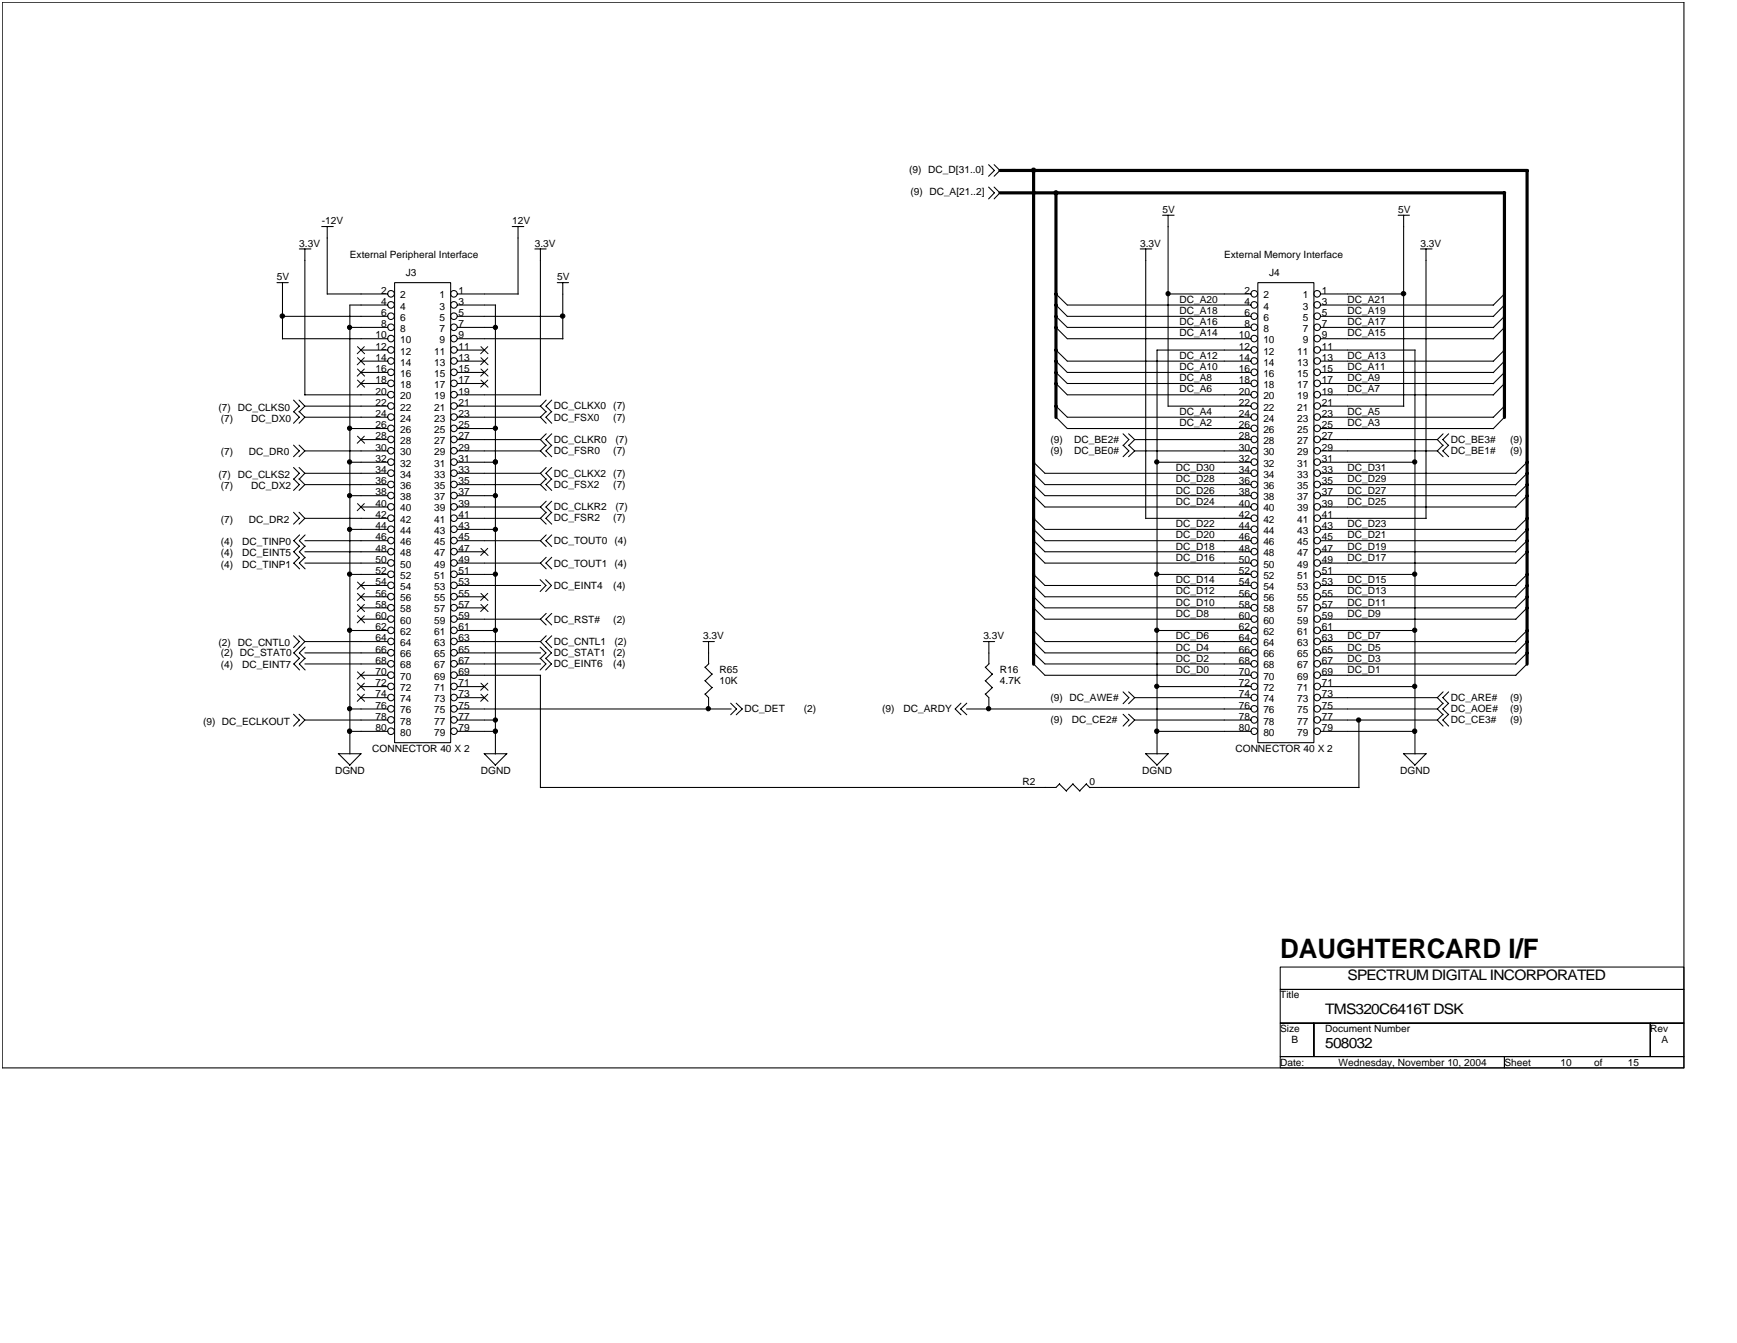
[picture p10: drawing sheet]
<svg xmlns="http://www.w3.org/2000/svg" width="279mm" height="216mm" viewBox="0 0 279 216" stroke-linecap="round" stroke-linejoin="round" font-family="sans-serif">
<g fill="none" stroke="#000" stroke-width=".17">
<path d="M.4 .4h270.5v171.3h-270.5zM51.7 36.4h1.9M52.6 36.4v10.9M82.4 36.4h1.9M83.3 36.4v10.9M159 30.1l.9 .9-.9 1M159 26.5l.9 .9-.9 .9M159.9 30.1l.9 .9-.9 1M159.9 26.5l.9 .9-.9 .9M187 34.6h1.9M187.9 34.6v30.7M224.9 34.6h1.8"/>
<path d="M225.8 34.6v30.7M44.5 45.4h1.9M45.4 45.4v9.1M45.4 50.9h17M45.4 54.5h17M48.1 40h1.9M49 40v23.5M52.6 47.3h9.8M56.3 52.6h6.1M58.1 56.3h4.3M58.1 58.1h4.3M58.1 59.9h4.3"/>
<path d="M62.4 49h-6.1v72.2M63.5 45.4h9v74h-9zM73.6 47.3h9.8M73.6 49h6.1M73.6 50.9h17M73.6 52.6h6.1M73.6 54.5h17M73.6 56.3h4.3M73.6 58.1h4.3M73.6 59.9h4.3M79.7 49v72.2M86 40h1.9"/>
<path d="M86.9 40v23.5M89.6 45.4h1.9M90.5 45.4v9.1M169.8 47.2l1.9 1.8h29.5M169.8 49l1.9 1.9h29.5M169.8 50.8l1.9 1.8h29.5M169.8 52.6l1.9 1.9h29.5M169.8 56.2l1.9 1.9h29.5M169.8 58l1.9 1.9h29.5M169.8 59.8l1.9 1.9h29.5M183.4 40h1.9M184.3 40v43.4"/>
<path d="M187.9 47.3h13.3M201.2 56.3h-15.1v64.9M202.3 45.4h9v74h-9zM212.4 47.3h13.4M212.4 49h27.9M212.4 50.9h27.9M212.4 52.6h27.9M212.4 54.5h27.9M212.4 56.3h15.2M212.4 58.1h27.9M212.4 59.9h27.9M227.6 56.3v64.9"/>
<path d="M228.5 40h1.9M229.4 40v43.4M242 59.9l-1.8 1.8M242 56.3l-1.8 1.8M242 49l-1.8 1.9M242 58.1l-1.8 1.8M242 52.6l-1.8 1.9M242 47.3l-1.8 1.8M242 50.9l-1.8 1.8M47.2 71.6l.9 .9-.9 .9M47.2 64.3l.9 1-.9 .9M47.2 75.2l.9 .9-.9 1"/>
<path d="M47.2 66.1l.9 1-.9 .9M47.2 77l.9 .9-.9 .9M48.1 71.6l.9 .9M48.1 64.3l.9 1M48.1 75.2l.9 .9M48.1 66.1l.9 1M48.1 77l.9 .9M49 72.5l-.9 .9M49 65.3l-.9 .9M49 76.1l-.9 1M49 67.1l-.9 .9M49 77.9l-.9 .9"/>
<path d="M49 63.5h13.4M49 65.3h13.4M49 67.1h13.4M49 72.5h13.4M49 76.1h13.4M49 77.9h13.4M56.3 68.9h6.1M56.3 74.3h6.1M56.3 79.7h6.1M58.1 61.7h4.3M58.1 70.7h4.3M73.6 61.7h4.3"/>
<path d="M73.6 63.5h13.4M73.6 65.3h13.4M73.6 67.1h13.4M73.6 68.9h6.1M73.6 70.7h13.4M73.6 72.5h13.4M73.6 74.3h6.1M73.6 76.1h13.4M73.6 77.9h13.4M73.6 79.7h6.1M87.9 66.1l-1 1 1 .9M87.9 64.3l-1 1 1 .9"/>
<path d="M87.9 75.2l-1 .9 1 1M87.9 77l-1 .9 1 .9M87.9 71.6l-1 .9 1 .9M87.9 69.7l-1 1 1 .9M88.7 64.3l-.9 1 .9 .9M88.7 75.2l-.9 .9 .9 1M88.7 77l-.9 .9 .9 .9M88.7 71.6l-.9 .9 .9 .9M88.7 66.1l-.9 1 .9 .9M88.7 69.7l-.9 1 .9 .9M166.2 74.3l1.9 1.8h33.1M166.2 76l1.9 1.9h33.1"/>
<path d="M166.2 77.9l1.9 1.8h33.1M166.2 79.6l1.9 1.9h33.1M169.8 61.6l1.9 1.9h29.5M169.8 65.3l1.9 1.8h29.5M169.8 67l1.9 1.9h29.5M180.7 71.6l.9 .9-.9 .9M180.7 69.7l.9 1-.9 .9M181.5 71.6l1 .9M181.5 69.7l1 1M182.5 72.5l-1 .9M182.5 70.7l-1 .9M182.5 70.7h18.7"/>
<path d="M182.5 72.5h18.7M186.1 74.3h15.1M187.9 65.3h13.3M212.4 61.7h27.9M212.4 63.5h27.9M212.4 65.3h13.4M212.4 67.1h27.9M212.4 68.9h27.9M212.4 70.7h18.8M212.4 72.5h18.8M212.4 74.3h15.2M212.4 76.1h31.5"/>
<path d="M212.4 77.9h31.5M212.4 79.7h31.5M232.1 69.7l-.9 1 .9 .9M232.1 71.6l-.9 .9 .9 .9M233 69.7l-.9 1 .9 .9M233 71.6l-.9 .9 .9 .9M242 67.1l-1.8 1.8M242 61.7l-1.8 1.8M242 65.3l-1.8 1.8M245.6 79.7l-1.8 1.8M245.6 76.1l-1.8 1.9M245.6 74.3l-1.8 1.8"/>
<path d="M245.6 77.9l-1.8 1.8M47.2 82.4l.9 .9-.9 1M48.1 82.4l.9 .9M48.2 87.8l-.9 .9 .9 1M48.2 86l-.9 .9 .9 1M48.2 89.6l-.9 .9 .9 1M49 83.3l-.9 1M49 83.3h13.4M49 86.9h13.4M49 88.7h13.4M49 90.5h13.4M49.1 87.8l-1 .9 1 1"/>
<path d="M49.1 86l-1 .9 1 1M49.1 89.6l-1 .9 1 1M56.3 85.1h6.1M56.3 92.3h6.1M58.1 81.5h4.3M58.1 94.1h4.3M58.1 95.9h4.3M58.1 97.7h4.3M58.1 99.5h4.3M73.6 81.5h13.4M73.6 83.3h13.4M73.6 85.1h6.1"/>
<path d="M73.6 86.9h13.4M73.6 88.7h4.3M73.6 90.5h13.4M73.6 92.3h6.1M73.6 94.1h13.4M73.6 95.9h4.3M73.6 97.7h4.3M73.6 99.5h13.4M86.9 93.2l.9 .9-.9 1M87.8 93.2l.9 .9-.9 1M87.9 80.6l-1 .9 1 .9M87.9 86l-1 .9 1 1"/>
<path d="M87.9 82.4l-1 .9 1 1M87.9 89.6l-1 .9 1 1M87.9 98.6l-1 .9 1 1M88.7 80.6l-.9 .9 .9 .9M88.7 86l-.9 .9 .9 1M88.7 82.4l-.9 .9 .9 1M88.7 89.6l-.9 .9 .9 1M88.7 98.6l-.9 .9 .9 1M166.2 83.3l1.9 1.8h33.1M166.2 85.1l1.9 1.8h33.1M166.2 86.9l1.9 1.8h33.1M166.2 88.7l1.9 1.8h33.1"/>
<path d="M166.2 92.3l1.9 1.8h33.1M166.2 94.1l1.9 1.8h33.1M166.2 95.9l1.9 1.8h33.1M166.2 97.7l1.9 1.8h33.1M184.3 83.3h16.9M186.1 92.3h15.1M212.4 81.5h31.5M212.4 83.3h17M212.4 85.1h31.5M212.4 86.9h31.5M212.4 88.7h31.5M212.4 90.5h31.5"/>
<path d="M212.4 92.3h15.2M212.4 94.1h31.5M212.4 95.9h31.5M212.4 97.7h31.5M212.4 99.5h31.5M245.6 97.7l-1.8 1.9M245.6 83.3l-1.8 1.8M245.6 88.7l-1.8 1.9M245.6 86.9l-1.8 1.8M245.6 85.1l-1.8 1.9M245.6 92.3l-1.8 1.9M245.6 94.1l-1.8 1.9"/>
<path d="M245.6 95.9l-1.8 1.9M47.2 102.2l.9 .9-.9 1M47.2 114.8l.9 1-.9 .9M48.1 102.2l.9 .9M48.1 114.8l.9 1M48.2 105.8l-.9 .9 .9 1M48.2 104l-.9 1 .9 .9M49 103.1l-.9 1M49 115.8l-.9 .9M49 103.1h13.4M49 105h13.4M49 106.7h13.4"/>
<path d="M49 115.8h13.4M49.1 105.8l-1 .9 1 1M49.1 104l-1 1 1 .9M56.3 101.4h6.1M56.3 114h6.1M56.3 117.6h6.1M58.1 108.6h4.3M58.1 110.4h4.3M58.1 112.2h4.3M73.6 103.1h13.4M73.6 101.4h6.1M73.6 105h13.4"/>
<path d="M73.6 106.7h13.4M73.6 108.6h13.4M73.6 110.4h4.3M73.6 112.2h4.3M73.6 114h44M73.6 115.8h6.1M73.6 117.6h6.1M86.9 105.8l.9 .9-.9 1M86.9 104l.9 1-.9 .9M86.9 108.6v18M87.8 105.8l.9 .9-.9 1M87.8 104l.9 1-.9 .9"/>
<path d="M87.9 102.2l-1 .9 1 1M88.7 102.2l-.9 .9 .9 1M113.1 103.1h1.8M113.4 111.6l.6 .6v1.8M113.4 109.4l1.1 1.1M113.4 107.2l1.1 1.2M114 103.1v3.6M114 106.7l-.6 .6M114.6 110.5l-1.2 1.1M114.6 108.3l-1.2 1.1M117.5 113l1 1-1 .9M118.4 113l1 1-1 .9"/>
<path d="M154.6 113l-1 1 1 .9M155.5 114h45.7M155.5 113l-1 1 1 .9M158.2 103.1h1.8M158.5 111.6l.6 .6v1.8M158.5 109.4l1.1 1.1M158.5 107.2l1.1 1.2M159.1 103.1v3.6M159.1 106.7l-.6 .6M159.7 110.5l-1.2 1.1M159.7 108.3l-1.2 1.1M166.2 101.3l1.9 1.8h33.1"/>
<path d="M166.2 103.1l1.9 1.9h33.1M166.2 104.9l1.9 1.8h33.1M166.2 106.7l1.9 1.9h33.1M180.7 114.8l.9 1-.9 .9M180.7 111.2l.9 1-.9 .9M181.5 114.8l1 1M181.5 111.2l1 1M182.5 115.8l-1 .9M182.5 112.2l-1 .9M182.5 112.2h18.7M182.5 115.8h18.7M186.1 101.4h15.1"/>
<path d="M186.1 110.4h15.1M186.1 117.6h15.1M212.4 103.1h31.5M212.4 101.4h15.2M212.4 105h31.5M212.4 106.7h31.5M212.4 108.6h31.5M212.4 110.4h15.2M212.4 112.2h18.8M212.4 114h18.8M212.4 115.8h18.8M212.4 117.6h15.2"/>
<path d="M218.6 115.8v10.8M232.1 113l-.9 1 .9 .9M232.1 114.8l-.9 1 .9 .9M232.1 111.2l-.9 1 .9 .9M233 113l-.9 1 .9 .9M233 114.8l-.9 1 .9 .9M233 111.2l-.9 1 .9 .9M245.6 106.7l-1.8 1.9M245.6 103.1l-1.8 1.9M245.6 101.4l-1.8 1.8M245.6 105l-1.8 1.8M54.4 121.1l1.9 1.9"/>
<path d="M54.5 121.2h3.6M58.1 121.2l-1.9 1.8M77.9 121.1l1.8 1.9M77.9 121.2h3.6M81.5 121.2l-1.9 1.8M170.4 126l1.1 1.2M170.4 126l-.5 .6h-83M172.6 126l1.1 1.2M172.6 126l-1.1 1.1M174.7 126l.6 .6M174.8 126l-1.1 1.1M175.3 126.6h43.3"/>
<path d="M184.2 121.1l1.9 1.9M184.3 121.2h3.6M187.9 121.2l-1.8 1.8M225.7 121.1l1.9 1.9M225.8 121.2h3.6M229.4 121.2l-1.8 1.8M205.9 155.5h65v3.6h-65zM205.9 159.1h65v5.4h-65zM205.9 164.5h5.4v5.4h-5.4zM205.9 169.9h36.1v1.8h-36.1zM211.3 164.5h54.1v5.4h-54.1zM242 169.9h28.9v1.8h-28.9z"/>
<path d="M265.4 164.5h5.5v5.4h-5.5z"/>
<circle cx="62.9" cy="52.6" r=".54"/>
<circle cx="62.9" cy="58" r=".54"/>
<circle cx="62.9" cy="59.8" r=".54"/>
<circle cx="62.9" cy="50.8" r=".54"/>
<circle cx="62.9" cy="56.2" r=".54"/>
<circle cx="62.9" cy="47.2" r=".54"/>
<circle cx="62.9" cy="54.4" r=".54"/>
<circle cx="62.9" cy="49" r=".54"/>
<circle cx="73" cy="52.6" r=".54"/>
<circle cx="73" cy="58" r=".54"/>
<circle cx="73" cy="49" r=".54"/>
<circle cx="73" cy="50.8" r=".54"/>
<circle cx="73" cy="56.2" r=".54"/>
<circle cx="73" cy="47.2" r=".54"/>
<circle cx="73" cy="54.4" r=".54"/>
<circle cx="73" cy="59.8" r=".54"/>
<circle cx="201.7" cy="52.6" r=".54"/>
<circle cx="201.7" cy="58" r=".54"/>
<circle cx="201.7" cy="59.8" r=".54"/>
<circle cx="201.7" cy="49" r=".54"/>
<circle cx="201.7" cy="54.4" r=".54"/>
<circle cx="201.7" cy="47.2" r=".54"/>
<circle cx="201.7" cy="50.8" r=".54"/>
<circle cx="201.7" cy="56.2" r=".54"/>
<circle cx="211.9" cy="58" r=".54"/>
<circle cx="211.9" cy="52.6" r=".54"/>
<circle cx="211.9" cy="59.8" r=".54"/>
<circle cx="211.9" cy="54.4" r=".54"/>
<circle cx="211.9" cy="56.2" r=".54"/>
<circle cx="211.9" cy="47.2" r=".54"/>
<circle cx="211.9" cy="49" r=".54"/>
<circle cx="211.9" cy="50.8" r=".54"/>
<circle cx="62.9" cy="70.6" r=".54"/>
<circle cx="62.9" cy="61.6" r=".54"/>
<circle cx="62.9" cy="67" r=".54"/>
<circle cx="62.9" cy="76.1" r=".54"/>
<circle cx="62.9" cy="68.9" r=".54"/>
<circle cx="62.9" cy="63.4" r=".54"/>
<circle cx="62.9" cy="72.5" r=".54"/>
<circle cx="62.9" cy="77.9" r=".54"/>
<circle cx="62.9" cy="65.3" r=".54"/>
<circle cx="62.9" cy="79.7" r=".54"/>
<circle cx="62.9" cy="74.3" r=".54"/>
<circle cx="73" cy="70.6" r=".54"/>
<circle cx="73" cy="67" r=".54"/>
<circle cx="73" cy="76.1" r=".54"/>
<circle cx="73" cy="61.6" r=".54"/>
<circle cx="73" cy="63.4" r=".54"/>
<circle cx="73" cy="68.9" r=".54"/>
<circle cx="73" cy="72.5" r=".54"/>
<circle cx="73" cy="77.9" r=".54"/>
<circle cx="73" cy="65.3" r=".54"/>
<circle cx="73" cy="74.3" r=".54"/>
<circle cx="73" cy="79.7" r=".54"/>
<circle cx="201.7" cy="61.6" r=".54"/>
<circle cx="201.7" cy="70.6" r=".54"/>
<circle cx="201.7" cy="67" r=".54"/>
<circle cx="201.7" cy="76.1" r=".54"/>
<circle cx="201.7" cy="63.4" r=".54"/>
<circle cx="201.7" cy="68.9" r=".54"/>
<circle cx="201.7" cy="77.9" r=".54"/>
<circle cx="201.7" cy="72.5" r=".54"/>
<circle cx="201.7" cy="74.3" r=".54"/>
<circle cx="201.7" cy="79.7" r=".54"/>
<circle cx="201.7" cy="65.3" r=".54"/>
<circle cx="211.9" cy="61.6" r=".54"/>
<circle cx="211.9" cy="70.6" r=".54"/>
<circle cx="211.9" cy="76.1" r=".54"/>
<circle cx="211.9" cy="67" r=".54"/>
<circle cx="211.9" cy="68.9" r=".54"/>
<circle cx="211.9" cy="63.4" r=".54"/>
<circle cx="211.9" cy="77.9" r=".54"/>
<circle cx="211.9" cy="72.5" r=".54"/>
<circle cx="211.9" cy="74.3" r=".54"/>
<circle cx="211.9" cy="79.7" r=".54"/>
<circle cx="211.9" cy="65.3" r=".54"/>
<circle cx="62.9" cy="97.7" r=".54"/>
<circle cx="62.9" cy="99.5" r=".54"/>
<circle cx="62.9" cy="86.9" r=".54"/>
<circle cx="62.9" cy="81.5" r=".54"/>
<circle cx="62.9" cy="83.3" r=".54"/>
<circle cx="62.9" cy="95.9" r=".54"/>
<circle cx="62.9" cy="88.7" r=".54"/>
<circle cx="62.9" cy="94.1" r=".54"/>
<circle cx="62.9" cy="85.1" r=".54"/>
<circle cx="62.9" cy="92.3" r=".54"/>
<circle cx="62.9" cy="90.5" r=".54"/>
<circle cx="73" cy="97.7" r=".54"/>
<circle cx="73" cy="99.5" r=".54"/>
<circle cx="73" cy="81.5" r=".54"/>
<circle cx="73" cy="86.9" r=".54"/>
<circle cx="73" cy="83.3" r=".54"/>
<circle cx="73" cy="88.7" r=".54"/>
<circle cx="73" cy="94.1" r=".54"/>
<circle cx="73" cy="95.9" r=".54"/>
<circle cx="73" cy="85.1" r=".54"/>
<circle cx="73" cy="92.3" r=".54"/>
<circle cx="73" cy="90.5" r=".54"/>
<circle cx="201.7" cy="97.7" r=".54"/>
<circle cx="201.7" cy="99.5" r=".54"/>
<circle cx="201.7" cy="81.5" r=".54"/>
<circle cx="201.7" cy="86.9" r=".54"/>
<circle cx="201.7" cy="83.3" r=".54"/>
<circle cx="201.7" cy="94.1" r=".54"/>
<circle cx="201.7" cy="92.3" r=".54"/>
<circle cx="201.7" cy="95.9" r=".54"/>
<circle cx="201.7" cy="85.1" r=".54"/>
<circle cx="201.7" cy="88.7" r=".54"/>
<circle cx="201.7" cy="90.5" r=".54"/>
<circle cx="211.9" cy="97.7" r=".54"/>
<circle cx="211.9" cy="99.5" r=".54"/>
<circle cx="211.9" cy="81.5" r=".54"/>
<circle cx="211.9" cy="86.9" r=".54"/>
<circle cx="211.9" cy="83.3" r=".54"/>
<circle cx="211.9" cy="92.3" r=".54"/>
<circle cx="211.9" cy="88.7" r=".54"/>
<circle cx="211.9" cy="85.1" r=".54"/>
<circle cx="211.9" cy="95.9" r=".54"/>
<circle cx="211.9" cy="94.1" r=".54"/>
<circle cx="211.9" cy="90.5" r=".54"/>
<circle cx="62.9" cy="108.5" r=".54"/>
<circle cx="62.9" cy="110.4" r=".54"/>
<circle cx="62.9" cy="115.7" r=".54"/>
<circle cx="62.9" cy="104.9" r=".54"/>
<circle cx="62.9" cy="117.5" r=".54"/>
<circle cx="62.9" cy="101.3" r=".54"/>
<circle cx="62.9" cy="112.1" r=".54"/>
<circle cx="62.9" cy="106.7" r=".54"/>
<circle cx="62.9" cy="103.1" r=".54"/>
<circle cx="62.9" cy="113.9" r=".54"/>
<circle cx="73" cy="108.5" r=".54"/>
<circle cx="73" cy="110.4" r=".54"/>
<circle cx="73" cy="112.1" r=".54"/>
<circle cx="73" cy="104.9" r=".54"/>
<circle cx="73" cy="106.7" r=".54"/>
<circle cx="73" cy="117.5" r=".54"/>
<circle cx="73" cy="101.3" r=".54"/>
<circle cx="73" cy="103.1" r=".54"/>
<circle cx="73" cy="115.7" r=".54"/>
<circle cx="73" cy="113.9" r=".54"/>
<circle cx="201.7" cy="108.5" r=".54"/>
<circle cx="201.7" cy="110.4" r=".54"/>
<circle cx="201.7" cy="115.7" r=".54"/>
<circle cx="201.7" cy="117.5" r=".54"/>
<circle cx="201.7" cy="101.3" r=".54"/>
<circle cx="201.7" cy="106.7" r=".54"/>
<circle cx="201.7" cy="103.1" r=".54"/>
<circle cx="201.7" cy="113.9" r=".54"/>
<circle cx="201.7" cy="112.1" r=".54"/>
<circle cx="201.7" cy="104.9" r=".54"/>
<circle cx="211.9" cy="108.5" r=".54"/>
<circle cx="211.9" cy="110.4" r=".54"/>
<circle cx="211.9" cy="113.9" r=".54"/>
<circle cx="211.9" cy="115.7" r=".54"/>
<circle cx="211.9" cy="117.5" r=".54"/>
<circle cx="211.9" cy="101.3" r=".54"/>
<circle cx="211.9" cy="103.1" r=".54"/>
<circle cx="211.9" cy="104.9" r=".54"/>
<circle cx="211.9" cy="106.7" r=".54"/>
<circle cx="211.9" cy="112.1" r=".54"/>
</g>
<g fill="none" stroke="#000" stroke-width=".16">
<path d="M57.5 55.7l1.1 1.2M57.5 57.5l1.1 1.1M57.5 59.3l1.1 1.2M58.6 55.7l-1.1 1.2M58.6 57.5l-1.1 1.1M58.6 59.3l-1.1 1.2M77.4 55.7l1.1 1.2M77.4 57.5l1.1 1.1M77.4 59.3l1.1 1.2M78.5 55.7l-1.2 1.2M78.5 57.5l-1.2 1.1M78.5 59.3l-1.2 1.2"/>
<path d="M57.5 61.1l1.1 1.1M57.5 70.1l1.1 1.2M58.6 61.1l-1.1 1.1M58.6 70.1l-1.1 1.2M77.4 61.1l1.1 1.1M78.5 61.1l-1.2 1.1M57.5 81l1.1 1.1M57.5 93.6l1.1 1.1M57.5 95.4l1.1 1.1M57.5 97.2l1.1 1.1M57.5 99l1.1 1.1M58.6 81l-1.1 1.1"/>
<path d="M58.6 93.6l-1.1 1.1M58.6 95.4l-1.1 1.1M58.6 97.2l-1.1 1.1M58.6 99l-1.1 1.1M77.4 88.2l1.1 1.1M77.4 95.4l1.1 1.1M77.4 97.2l1.1 1.1M78.5 88.2l-1.2 1.1M78.5 95.4l-1.2 1.1M78.5 97.2l-1.2 1.1M57.5 108l1.1 1.1M57.5 109.8l1.1 1.2"/>
<path d="M57.5 111.6l1.1 1.1M58.6 108l-1.1 1.1M58.6 109.8l-1.1 1.2M58.6 111.6l-1.1 1.1M77.4 109.8l1.1 1.2M77.4 111.6l1.1 1.1M78.5 109.8l-1.2 1.2M78.5 111.6l-1.2 1.1"/>
</g>
<path d="M160.8 31h81.2M160.8 27.4h84.9M166.3 27.4v79.4M169.9 31v36.1M242 31v36.1M245.6 27.4v79.4" fill="none" stroke="#000" stroke-width=".51"/>
<g fill="#000" stroke="#000" stroke-width=".17">
<circle cx="166.2" cy="27.4" r=".35"/>
<circle cx="169.9" cy="31" r=".34"/>
<circle cx="45.4" cy="50.8" r=".36"/>
<circle cx="56.2" cy="52.6" r=".34"/>
<circle cx="79.7" cy="52.6" r=".34"/>
<circle cx="90.5" cy="50.8" r=".36"/>
<circle cx="187.9" cy="47.2" r=".34"/>
<circle cx="225.8" cy="47.2" r=".36"/>
<circle cx="56.2" cy="74.3" r=".34"/>
<circle cx="56.2" cy="68.8" r=".34"/>
<circle cx="56.2" cy="79.7" r=".34"/>
<circle cx="79.7" cy="74.3" r=".34"/>
<circle cx="79.7" cy="68.8" r=".34"/>
<circle cx="79.7" cy="79.7" r=".34"/>
<circle cx="186.1" cy="74.3" r=".34"/>
<circle cx="227.6" cy="74.3" r=".34"/>
<circle cx="56.2" cy="92.3" r=".34"/>
<circle cx="56.2" cy="85.1" r=".34"/>
<circle cx="79.7" cy="92.3" r=".34"/>
<circle cx="79.7" cy="85.1" r=".34"/>
<circle cx="186.1" cy="92.3" r=".34"/>
<circle cx="227.6" cy="92.3" r=".34"/>
<circle cx="56.2" cy="117.5" r=".35"/>
<circle cx="56.2" cy="101.3" r=".34"/>
<circle cx="56.2" cy="113.9" r=".34"/>
<circle cx="79.7" cy="117.5" r=".35"/>
<circle cx="79.7" cy="101.3" r=".34"/>
<circle cx="79.7" cy="115.7" r=".34"/>
<circle cx="113.9" cy="113.9" r=".34"/>
<circle cx="159" cy="113.9" r=".34"/>
<circle cx="186.1" cy="117.5" r=".35"/>
<circle cx="186.1" cy="101.3" r=".34"/>
<circle cx="186.1" cy="110.3" r=".34"/>
<circle cx="218.5" cy="115.7" r=".34"/>
<circle cx="227.5" cy="117.5" r=".35"/>
<circle cx="227.6" cy="101.3" r=".34"/>
<circle cx="227.6" cy="110.3" r=".34"/>
</g>
<text font-size="4.3" x="205.9" y="154.1">DAUGHTERCARD I/F</text>
<g font-size="2.3">
<text x="216.8" y="157.6">SPECTRUM DIGITAL INCORPORATED</text>
<text x="213.2" y="163">TMS320C6416T DSK</text>
<text x="213.2" y="168.4">508032</text>
</g>
<g font-size="1.6">
<text x="146.2" y="27.7">(9) DC_D[31..0]</text>
<text x="146.4" y="31.4">(9) DC_A[21..2]</text>
<text x="187" y="34.3">5V</text>
<text x="224.9" y="34.3">5V</text>
<text x="48.1" y="39.7">3.3V</text>
<text x="51.7" y="36">-12V</text>
<text x="56.3" y="41.5">External Peripheral Interface</text>
<text x="82.4" y="36">12V</text>
<text x="86" y="39.7">3.3V</text>
<text x="183.4" y="39.7">3.3V</text>
<text x="196.9" y="41.5">External Memory Interface</text>
<text x="228.5" y="39.7">3.3V</text>
<text x="44.5" y="45.1">5V</text>
<text x="61.3" y="47.2">2</text>
<text x="64.4" y="48">2</text>
<text x="65.3" y="44.3">J3</text>
<text x="70.7" y="48">1</text>
<text x="73.8" y="47.2">1</text>
<text x="89.6" y="45.1">5V</text>
<text x="200.2" y="47.2">2</text>
<text x="203.2" y="48">2</text>
<text x="204.1" y="44.3">J4</text>
<text x="209.6" y="48">1</text>
<text x="212.6" y="47.2">1</text>
<text x="61.3" y="49">4</text>
<text x="61.3" y="50.8">6</text>
<text x="61.3" y="52.6">8</text>
<text x="64.4" y="49.8">4</text>
<text x="64.4" y="51.6">6</text>
<text x="64.4" y="53.4">8</text>
<text x="70.7" y="49.8">3</text>
<text x="70.7" y="51.6">5</text>
<text x="70.7" y="53.4">7</text>
<text x="73.8" y="49">3</text>
<text x="73.8" y="50.8">5</text>
<text x="73.8" y="52.6">7</text>
<text x="189.7" y="50.5">DC_A18</text>
<text x="189.7" y="52.3">DC_A16</text>
<text x="189.7" y="48.7">DC_A20</text>
<text x="200.2" y="49">4</text>
<text x="200.2" y="50.8">6</text>
<text x="200.2" y="52.6">8</text>
<text x="203.2" y="49.8">4</text>
<text x="203.2" y="51.6">6</text>
<text x="203.2" y="53.4">8</text>
<text x="209.6" y="49.8">3</text>
<text x="209.6" y="51.6">5</text>
<text x="209.6" y="53.4">7</text>
<text x="212.6" y="49">3</text>
<text x="212.6" y="50.8">5</text>
<text x="212.6" y="52.6">7</text>
<text x="216.8" y="52.3">DC_A17</text>
<text x="216.8" y="50.5">DC_A19</text>
<text x="216.8" y="48.7">DC_A21</text>
<text x="60.4" y="54.4">10</text>
<text x="60.4" y="56.2">12</text>
<text x="60.4" y="58">14</text>
<text x="60.4" y="59.8">16</text>
<text x="64.4" y="55.2">10</text>
<text x="64.4" y="57">12</text>
<text x="64.4" y="58.8">14</text>
<text x="69.8" y="57">11</text>
<text x="69.8" y="58.8">13</text>
<text x="70.7" y="55.2">9</text>
<text x="73.8" y="54.4">9</text>
<text x="73.8" y="56.2">11</text>
<text x="73.8" y="58">13</text>
<text x="73.8" y="59.8">15</text>
<text x="189.7" y="57.7">DC_A12</text>
<text x="189.7" y="54.1">DC_A14</text>
<text x="189.7" y="59.5">DC_A10</text>
<text x="199.3" y="54.4">10</text>
<text x="199.3" y="56.2">12</text>
<text x="199.3" y="58">14</text>
<text x="199.3" y="59.8">16</text>
<text x="203.2" y="55.2">10</text>
<text x="203.2" y="57">12</text>
<text x="203.2" y="58.8">14</text>
<text x="208.7" y="57">11</text>
<text x="208.7" y="58.8">13</text>
<text x="209.6" y="55.2">9</text>
<text x="212.6" y="54.4">9</text>
<text x="212.6" y="56.2">11</text>
<text x="212.6" y="58">13</text>
<text x="212.6" y="59.8">15</text>
<text x="216.8" y="57.7">DC_A13</text>
<text x="216.8" y="54.1">DC_A15</text>
<text x="216.8" y="59.5">DC_A11</text>
<text x="60.4" y="61.6">18</text>
<text x="60.4" y="63.4">20</text>
<text x="60.4" y="65.2">22</text>
<text x="64.4" y="60.6">16</text>
<text x="64.4" y="62.4">18</text>
<text x="64.4" y="64.2">20</text>
<text x="69.8" y="60.6">15</text>
<text x="69.8" y="62.4">17</text>
<text x="69.8" y="64.2">19</text>
<text x="73.8" y="61.6">17</text>
<text x="73.8" y="63.4">19</text>
<text x="73.8" y="65.2">21</text>
<text x="89.1" y="65.8">DC_CLKX0</text>
<text x="98.6" y="65.8">(7)</text>
<text x="189.7" y="63.1">DC_A6</text>
<text x="189.7" y="61.3">DC_A8</text>
<text x="199.3" y="61.6">18</text>
<text x="199.3" y="63.4">20</text>
<text x="199.3" y="65.2">22</text>
<text x="203.2" y="60.6">16</text>
<text x="203.2" y="62.4">18</text>
<text x="203.2" y="64.2">20</text>
<text x="208.7" y="60.6">15</text>
<text x="208.7" y="62.4">17</text>
<text x="208.7" y="64.2">19</text>
<text x="212.6" y="61.6">17</text>
<text x="212.6" y="63.4">19</text>
<text x="212.6" y="65.2">21</text>
<text x="216.8" y="61.3">DC_A9</text>
<text x="216.8" y="63.1">DC_A7</text>
<text x="35.2" y="66">(7) DC_CLKS0</text>
<text x="35.5" y="67.8">(7)</text>
<text x="40.4" y="67.8">DC_DX0</text>
<text x="60.4" y="67">24</text>
<text x="60.4" y="68.8">26</text>
<text x="60.4" y="70.6">28</text>
<text x="64.4" y="66">22</text>
<text x="64.4" y="67.8">24</text>
<text x="64.4" y="69.6">26</text>
<text x="64.4" y="71.4">28</text>
<text x="69.8" y="66">21</text>
<text x="69.8" y="67.8">23</text>
<text x="69.8" y="69.6">25</text>
<text x="69.8" y="71.4">27</text>
<text x="73.8" y="67">23</text>
<text x="73.8" y="68.8">25</text>
<text x="73.8" y="70.6">27</text>
<text x="89.1" y="67.6">DC_FSX0</text>
<text x="89.1" y="71.2">DC_CLKR0</text>
<text x="98.7" y="67.6">(7)</text>
<text x="99" y="71.2">(7)</text>
<text x="169" y="71.2">(9)</text>
<text x="172.8" y="71.2">DC_BE2#</text>
<text x="189.7" y="68.5">DC_A2</text>
<text x="189.7" y="66.7">DC_A4</text>
<text x="199.3" y="67">24</text>
<text x="199.3" y="68.8">26</text>
<text x="199.3" y="70.6">28</text>
<text x="203.2" y="66">22</text>
<text x="203.2" y="67.8">24</text>
<text x="203.2" y="69.6">26</text>
<text x="203.2" y="71.4">28</text>
<text x="208.7" y="66">21</text>
<text x="208.7" y="67.8">23</text>
<text x="208.7" y="69.6">25</text>
<text x="208.7" y="71.4">27</text>
<text x="212.6" y="67">23</text>
<text x="212.6" y="68.8">25</text>
<text x="212.6" y="70.6">27</text>
<text x="216.8" y="66.7">DC_A5</text>
<text x="216.8" y="68.5">DC_A3</text>
<text x="233.4" y="71.2">DC_BE3#</text>
<text x="242.9" y="71.2">(9)</text>
<text x="35.2" y="76.8">(7) DC_CLKS2</text>
<text x="35.5" y="73.2">(7)</text>
<text x="40" y="73.2">DC_DR0</text>
<text x="60.4" y="72.4">30</text>
<text x="60.4" y="74.3">32</text>
<text x="60.4" y="76">34</text>
<text x="60.4" y="77.9">36</text>
<text x="64.4" y="73.2">30</text>
<text x="64.4" y="75">32</text>
<text x="64.4" y="76.8">34</text>
<text x="69.8" y="73.2">29</text>
<text x="69.8" y="75">31</text>
<text x="69.8" y="76.8">33</text>
<text x="73.8" y="72.4">29</text>
<text x="73.8" y="74.3">31</text>
<text x="73.8" y="76">33</text>
<text x="73.8" y="77.9">35</text>
<text x="89.1" y="76.6">DC_CLKX2</text>
<text x="89.1" y="73">DC_FSR0</text>
<text x="98.6" y="76.6">(7)</text>
<text x="98.6" y="73">(7)</text>
<text x="169" y="73">(9)</text>
<text x="172.8" y="73">DC_BE0#</text>
<text x="189.2" y="75.7">DC_D30</text>
<text x="189.2" y="77.5">DC_D28</text>
<text x="199.3" y="72.4">30</text>
<text x="199.3" y="74.3">32</text>
<text x="199.3" y="76">34</text>
<text x="199.3" y="77.9">36</text>
<text x="203.2" y="73.2">30</text>
<text x="203.2" y="75">32</text>
<text x="203.2" y="76.8">34</text>
<text x="208.7" y="73.2">29</text>
<text x="208.7" y="75">31</text>
<text x="208.7" y="76.8">33</text>
<text x="212.6" y="72.4">29</text>
<text x="212.6" y="74.3">31</text>
<text x="212.6" y="76">33</text>
<text x="212.6" y="77.9">35</text>
<text x="216.8" y="77.5">DC_D29</text>
<text x="216.8" y="75.7">DC_D31</text>
<text x="233.4" y="73">DC_BE1#</text>
<text x="242.9" y="73">(9)</text>
<text x="35.5" y="78.6">(7)</text>
<text x="40.4" y="78.6">DC_DX2</text>
<text x="60.4" y="79.6">38</text>
<text x="60.4" y="81.5">40</text>
<text x="60.4" y="83.3">42</text>
<text x="64.4" y="78.6">36</text>
<text x="64.4" y="80.4">38</text>
<text x="64.4" y="82.2">40</text>
<text x="69.8" y="78.6">35</text>
<text x="69.8" y="80.4">37</text>
<text x="69.8" y="82.2">39</text>
<text x="73.8" y="79.6">37</text>
<text x="73.8" y="81.5">39</text>
<text x="73.8" y="83.3">41</text>
<text x="89.1" y="82.1">DC_CLKR2</text>
<text x="89.1" y="83.8">DC_FSR2</text>
<text x="89.1" y="78.5">DC_FSX2</text>
<text x="98.6" y="83.8">(7)</text>
<text x="98.7" y="78.5">(7)</text>
<text x="99" y="82.1">(7)</text>
<text x="189.2" y="81.1">DC_D24</text>
<text x="189.2" y="79.3">DC_D26</text>
<text x="199.3" y="79.6">38</text>
<text x="199.3" y="81.5">40</text>
<text x="199.3" y="83.3">42</text>
<text x="203.2" y="78.6">36</text>
<text x="203.2" y="80.4">38</text>
<text x="203.2" y="82.2">40</text>
<text x="208.7" y="78.6">35</text>
<text x="208.7" y="80.4">37</text>
<text x="208.7" y="82.2">39</text>
<text x="212.6" y="79.6">37</text>
<text x="212.6" y="81.5">39</text>
<text x="212.6" y="83.3">41</text>
<text x="216.8" y="79.3">DC_D27</text>
<text x="216.8" y="81.1">DC_D25</text>
<text x="35.5" y="84">(7)</text>
<text x="35.5" y="89.4">(4)</text>
<text x="35.5" y="87.6">(4)</text>
<text x="39" y="89.4">DC_EINT5</text>
<text x="39" y="87.6">DC_TINP0</text>
<text x="40" y="84">DC_DR2</text>
<text x="60.4" y="85.1">44</text>
<text x="60.4" y="86.9">46</text>
<text x="60.4" y="88.7">48</text>
<text x="64.4" y="84">42</text>
<text x="64.4" y="85.8">44</text>
<text x="64.4" y="87.6">46</text>
<text x="64.4" y="89.4">48</text>
<text x="69.8" y="84">41</text>
<text x="69.8" y="85.8">43</text>
<text x="69.8" y="87.6">45</text>
<text x="69.8" y="89.4">47</text>
<text x="73.8" y="85.1">43</text>
<text x="73.8" y="86.9">45</text>
<text x="73.8" y="88.7">47</text>
<text x="89.1" y="87.5">DC_TOUT0</text>
<text x="98.8" y="87.5">(4)</text>
<text x="189.2" y="86.5">DC_D20</text>
<text x="189.2" y="88.4">DC_D18</text>
<text x="189.2" y="84.8">DC_D22</text>
<text x="199.3" y="85.1">44</text>
<text x="199.3" y="86.9">46</text>
<text x="199.3" y="88.7">48</text>
<text x="203.2" y="84">42</text>
<text x="203.2" y="85.8">44</text>
<text x="203.2" y="87.6">46</text>
<text x="203.2" y="89.4">48</text>
<text x="208.7" y="84">41</text>
<text x="208.7" y="85.8">43</text>
<text x="208.7" y="87.6">45</text>
<text x="208.7" y="89.4">47</text>
<text x="212.6" y="85.1">43</text>
<text x="212.6" y="86.9">45</text>
<text x="212.6" y="88.7">47</text>
<text x="216.8" y="88.4">DC_D19</text>
<text x="216.8" y="86.5">DC_D21</text>
<text x="216.8" y="84.8">DC_D23</text>
<text x="35.5" y="91.2">(4)</text>
<text x="39" y="91.2">DC_TINP1</text>
<text x="60.4" y="90.5">50</text>
<text x="60.4" y="92.3">52</text>
<text x="60.4" y="94.1">54</text>
<text x="60.4" y="95.9">56</text>
<text x="64.4" y="91.2">50</text>
<text x="64.4" y="93.1">52</text>
<text x="64.4" y="94.8">54</text>
<text x="69.8" y="91.2">49</text>
<text x="69.8" y="93.1">51</text>
<text x="69.8" y="94.8">53</text>
<text x="73.8" y="90.5">49</text>
<text x="73.8" y="92.3">51</text>
<text x="73.8" y="94.1">53</text>
<text x="73.8" y="95.9">55</text>
<text x="89.1" y="91.1">DC_TOUT1</text>
<text x="89.1" y="94.7">DC_EINT4</text>
<text x="98.7" y="94.7">(4)</text>
<text x="98.8" y="91.1">(4)</text>
<text x="189.2" y="93.8">DC_D14</text>
<text x="189.2" y="90.1">DC_D16</text>
<text x="189.2" y="95.6">DC_D12</text>
<text x="199.3" y="90.5">50</text>
<text x="199.3" y="92.3">52</text>
<text x="199.3" y="94.1">54</text>
<text x="199.3" y="95.9">56</text>
<text x="203.2" y="91.2">50</text>
<text x="203.2" y="93.1">52</text>
<text x="203.2" y="94.8">54</text>
<text x="208.7" y="91.2">49</text>
<text x="208.7" y="93.1">51</text>
<text x="208.7" y="94.8">53</text>
<text x="212.6" y="90.5">49</text>
<text x="212.6" y="92.3">51</text>
<text x="212.6" y="94.1">53</text>
<text x="212.6" y="95.9">55</text>
<text x="216.8" y="90.1">DC_D17</text>
<text x="216.8" y="93.8">DC_D15</text>
<text x="216.8" y="95.6">DC_D13</text>
<text x="60.4" y="97.7">58</text>
<text x="60.4" y="99.5">60</text>
<text x="60.4" y="101.3">62</text>
<text x="64.4" y="96.7">56</text>
<text x="64.4" y="98.4">58</text>
<text x="64.4" y="100.3">60</text>
<text x="69.8" y="96.7">55</text>
<text x="69.8" y="98.4">57</text>
<text x="69.8" y="100.3">59</text>
<text x="73.8" y="97.7">57</text>
<text x="73.8" y="99.5">59</text>
<text x="73.8" y="101.3">61</text>
<text x="89.1" y="100.1">DC_RST#</text>
<text x="98.6" y="100.1">(2)</text>
<text x="189.2" y="97.4">DC_D10</text>
<text x="189.2" y="99.2">DC_D8</text>
<text x="199.3" y="97.7">58</text>
<text x="199.3" y="99.5">60</text>
<text x="199.3" y="101.3">62</text>
<text x="203.2" y="96.7">56</text>
<text x="203.2" y="98.4">58</text>
<text x="203.2" y="100.3">60</text>
<text x="208.7" y="96.7">55</text>
<text x="208.7" y="98.4">57</text>
<text x="208.7" y="100.3">59</text>
<text x="212.6" y="97.7">57</text>
<text x="212.6" y="99.5">59</text>
<text x="212.6" y="101.3">61</text>
<text x="216.8" y="97.4">DC_D11</text>
<text x="216.8" y="99.2">DC_D9</text>
<text x="35.2" y="103.9">(2) DC_CNTL0</text>
<text x="35.5" y="105.5">(2) DC_STAT0</text>
<text x="35.5" y="107.5">(4)</text>
<text x="39" y="107.5">DC_EINT7</text>
<text x="60.4" y="103.1">64</text>
<text x="60.4" y="104.9">66</text>
<text x="60.4" y="106.7">68</text>
<text x="64.4" y="102.1">62</text>
<text x="64.4" y="103.9">64</text>
<text x="64.4" y="105.7">66</text>
<text x="64.4" y="107.5">68</text>
<text x="69.8" y="102.1">61</text>
<text x="69.8" y="103.9">63</text>
<text x="69.8" y="105.7">65</text>
<text x="69.8" y="107.5">67</text>
<text x="73.8" y="103.1">63</text>
<text x="73.8" y="104.9">65</text>
<text x="73.8" y="106.7">67</text>
<text x="89.1" y="103.7">DC_CNTL1</text>
<text x="89.1" y="107.3">DC_EINT6</text>
<text x="89.1" y="105.5">DC_STAT1</text>
<text x="98.7" y="107.3">(4)</text>
<text x="98.7" y="105.5">(2)</text>
<text x="98.8" y="103.7">(2)</text>
<text x="113.1" y="102.8">3.3V</text>
<text x="158.2" y="102.8">3.3V</text>
<text x="189.2" y="104.6">DC_D4</text>
<text x="189.2" y="106.4">DC_D2</text>
<text x="189.2" y="102.8">DC_D6</text>
<text x="199.3" y="103.1">64</text>
<text x="199.3" y="104.9">66</text>
<text x="199.3" y="106.7">68</text>
<text x="203.2" y="102.1">62</text>
<text x="203.2" y="103.9">64</text>
<text x="203.2" y="105.7">66</text>
<text x="203.2" y="107.5">68</text>
<text x="208.7" y="102.1">61</text>
<text x="208.7" y="103.9">63</text>
<text x="208.7" y="105.7">65</text>
<text x="208.7" y="107.5">67</text>
<text x="212.6" y="103.1">63</text>
<text x="212.6" y="104.9">65</text>
<text x="212.6" y="106.7">67</text>
<text x="216.8" y="104.6">DC_D5</text>
<text x="216.8" y="106.4">DC_D3</text>
<text x="216.8" y="102.8">DC_D7</text>
<text x="60.4" y="108.5">70</text>
<text x="60.4" y="110.3">72</text>
<text x="60.4" y="112.1">74</text>
<text x="60.4" y="113.9">76</text>
<text x="64.4" y="109.3">70</text>
<text x="64.4" y="111.1">72</text>
<text x="64.4" y="112.9">74</text>
<text x="69.8" y="109.3">69</text>
<text x="69.8" y="111.1">71</text>
<text x="69.8" y="112.9">73</text>
<text x="73.8" y="108.5">69</text>
<text x="73.8" y="110.3">71</text>
<text x="73.8" y="112.1">73</text>
<text x="73.8" y="113.9">75</text>
<text x="115.8" y="108.2">R65</text>
<text x="115.8" y="110">10K</text>
<text x="160.8" y="108.2">R16</text>
<text x="160.8" y="110">4.7K</text>
<text x="169" y="112.7">(9) DC_AWE#</text>
<text x="189.2" y="108.2">DC_D0</text>
<text x="199.3" y="108.5">70</text>
<text x="199.3" y="110.3">72</text>
<text x="199.3" y="112.1">74</text>
<text x="199.3" y="113.9">76</text>
<text x="203.2" y="109.3">70</text>
<text x="203.2" y="111.1">72</text>
<text x="203.2" y="112.9">74</text>
<text x="208.7" y="109.3">69</text>
<text x="208.7" y="111.1">71</text>
<text x="208.7" y="112.9">73</text>
<text x="212.6" y="108.5">69</text>
<text x="212.6" y="110.3">71</text>
<text x="212.6" y="112.1">73</text>
<text x="212.6" y="113.9">75</text>
<text x="216.8" y="108.2">DC_D1</text>
<text x="233.4" y="112.7">DC_ARE#</text>
<text x="242.9" y="112.7">(9)</text>
<text x="32.7" y="116.5">(9) DC_ECLKOUT</text>
<text x="60.4" y="115.7">78</text>
<text x="60.4" y="117.5">80</text>
<text x="64.4" y="114.7">76</text>
<text x="64.4" y="116.5">78</text>
<text x="64.4" y="118.3">80</text>
<text x="69.8" y="114.7">75</text>
<text x="69.8" y="116.5">77</text>
<text x="69.8" y="118.3">79</text>
<text x="73.8" y="115.7">77</text>
<text x="73.8" y="117.5">79</text>
<text x="119.7" y="114.5">DC_DET</text>
<text x="129.3" y="114.5">(2)</text>
<text x="141.9" y="114.5">(9)</text>
<text x="145.3" y="114.5">DC_ARDY</text>
<text x="169" y="116.3">(9)</text>
<text x="172.4" y="116.3">DC_CE2#</text>
<text x="199.3" y="115.7">78</text>
<text x="199.3" y="117.5">80</text>
<text x="203.2" y="114.7">76</text>
<text x="203.2" y="116.5">78</text>
<text x="203.2" y="118.3">80</text>
<text x="208.7" y="114.7">75</text>
<text x="208.7" y="116.5">77</text>
<text x="208.7" y="118.3">79</text>
<text x="212.6" y="115.7">77</text>
<text x="212.6" y="117.5">79</text>
<text x="233.4" y="114.5">DC_AOE#</text>
<text x="233.4" y="116.3">DC_CE3#</text>
<text x="242.9" y="116.3">(9)</text>
<text x="242.9" y="114.5">(9)</text>
<text x="53.9" y="124.4">DGND</text>
<text x="59.9" y="120.8">CONNECTOR 40 X 2</text>
<text x="77.4" y="124.4">DGND</text>
<text x="183.7" y="124.4">DGND</text>
<text x="198.7" y="120.8">CONNECTOR 40 X 2</text>
<text x="225.2" y="124.4">DGND</text>
<text x="164.5" y="126.2">R2</text>
<text x="175.3" y="126.2">0</text>
<text x="205.9" y="160.5">Title</text>
<text x="205.9" y="165.9">Size</text>
<text x="207.7" y="167.7">B</text>
<text x="213.2" y="165.9">Document Number</text>
<text x="265.4" y="165.9">Rev</text>
<text x="267.3" y="167.7">A</text>
<text x="205.9" y="171.3">Date:</text>
<text x="215.3" y="171.3">Wednesday, November 10, 2004</text>
<text x="242" y="171.3">Sheet</text>
<text x="251" y="171.3">10</text>
<text x="256.4" y="171.3">of</text>
<text x="261.8" y="171.3">15</text>
</g>
</svg>
